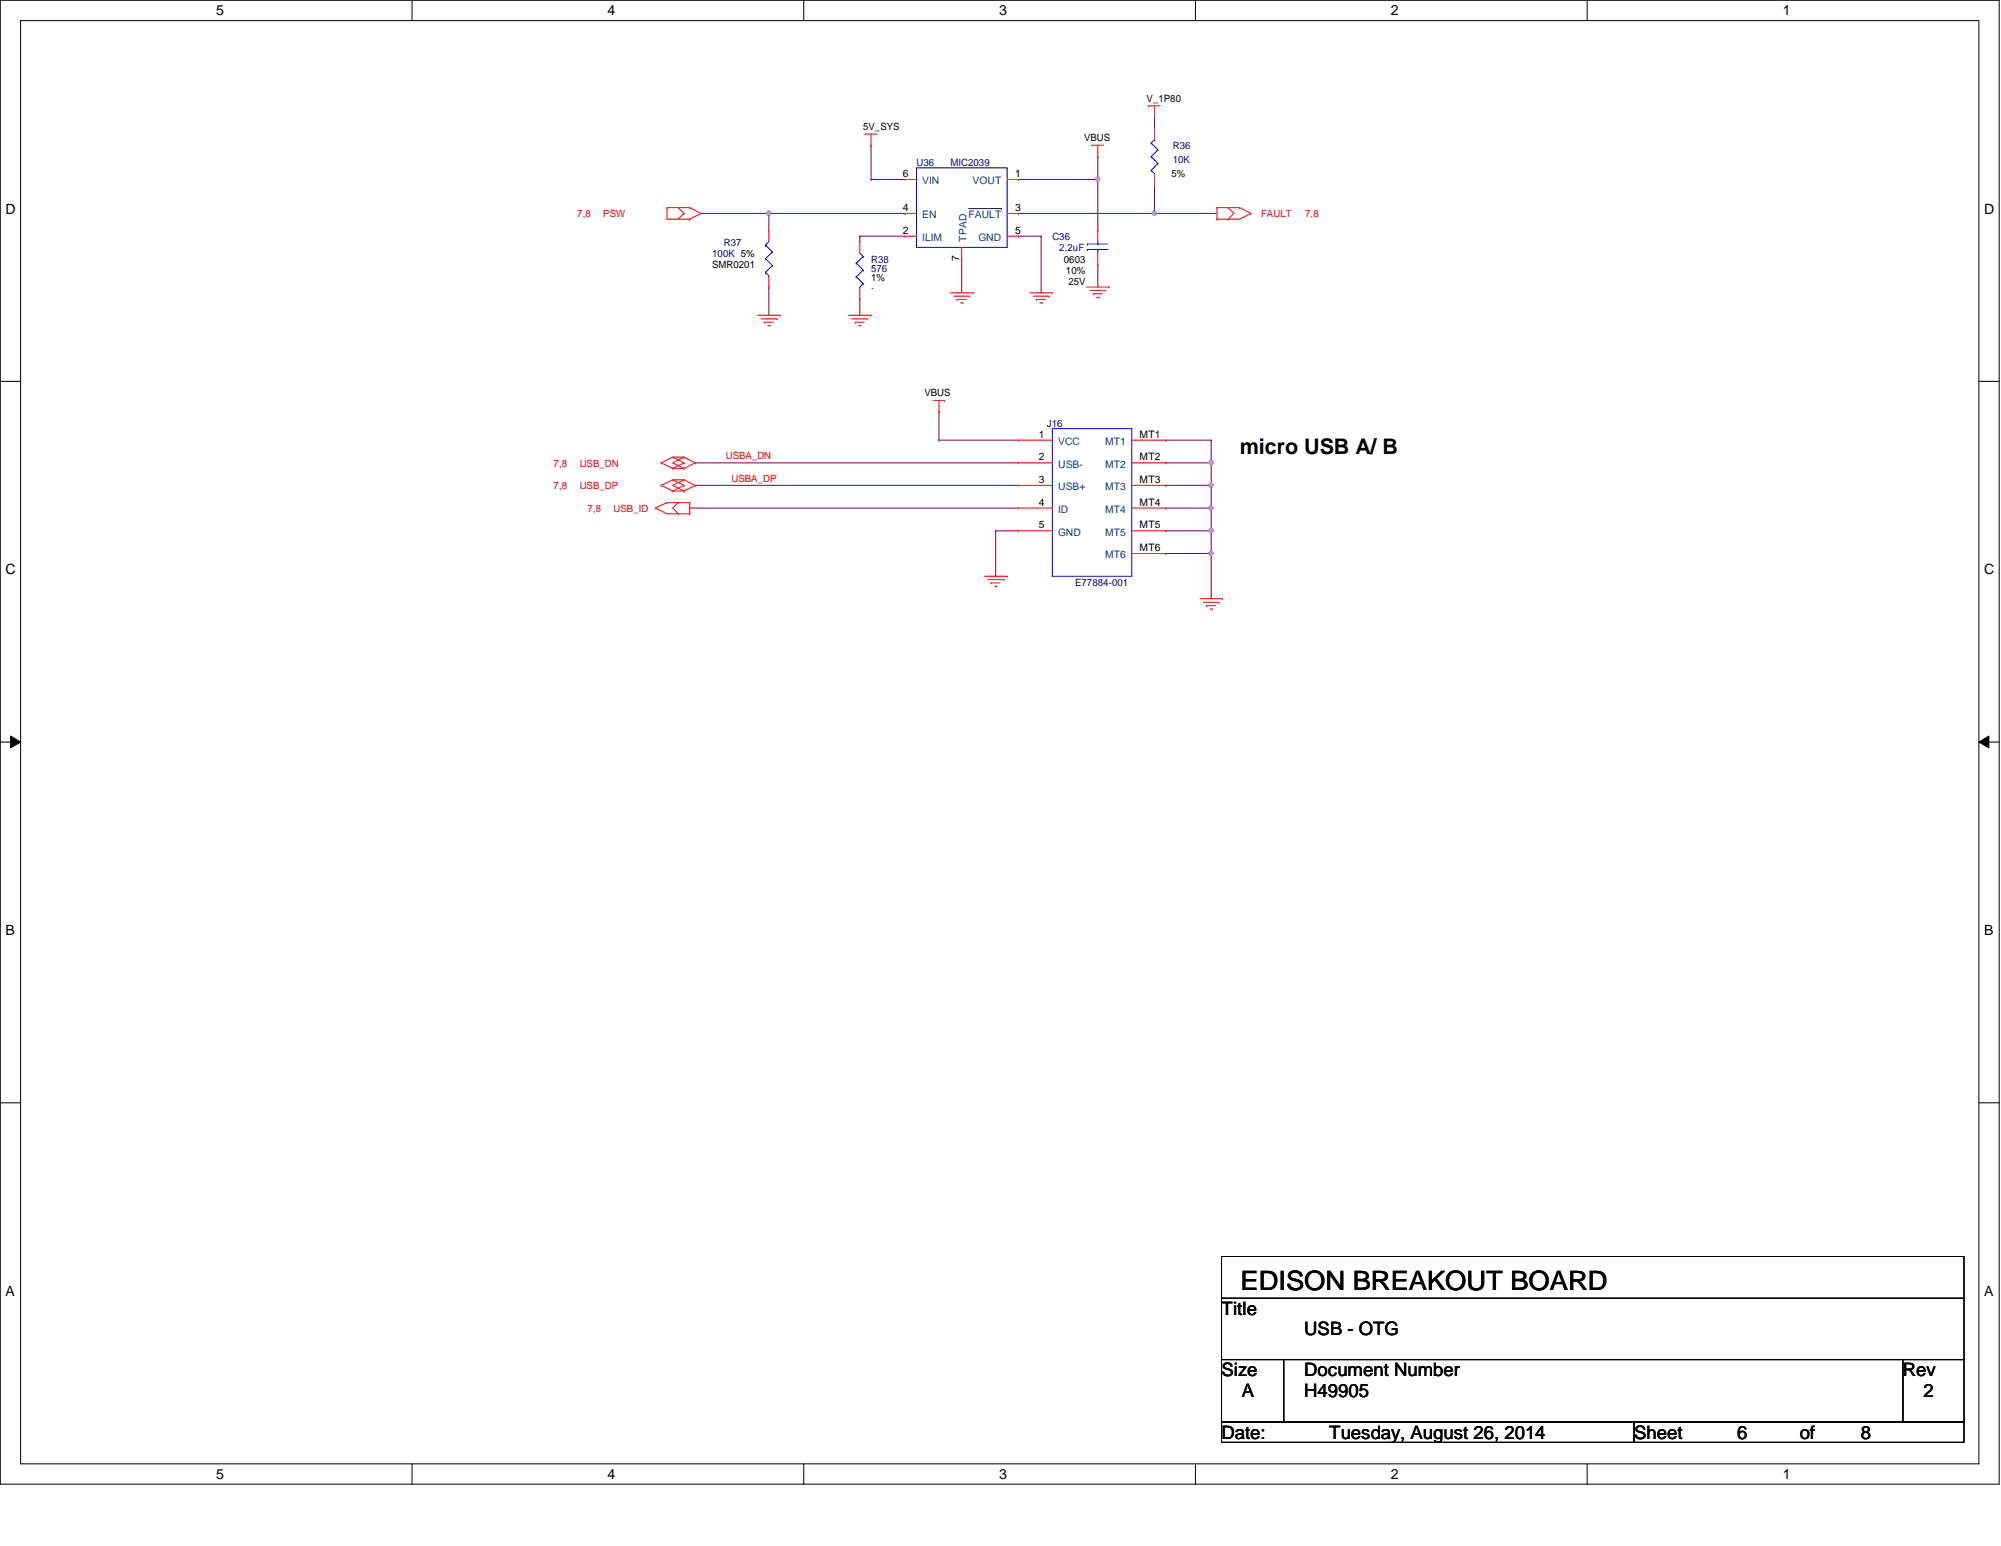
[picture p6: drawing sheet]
<svg xmlns="http://www.w3.org/2000/svg" width="279mm" height="216mm" viewBox="0 0 279 216" stroke-linecap="round" stroke-linejoin="round" font-family="sans-serif">
<path d="M0 0h279.1v207.3h-279.1zM2.9 2.9h273.4v201.5h-273.4z" fill="none" stroke="#000" stroke-width=".14"/>
<g fill="#fff">
<path d="M30.2 .4h1.1v2.2h-1.1z"/>
<path d="M30.2 204.8h1.1v2.2h-1.1z"/>
</g>
<path d="M57.5 0v2.9M57.5 204.4v2.9" fill="none" stroke="#000" stroke-width=".14"/>
<g fill="#fff">
<path d="M84.8 .4h1.1v2.2h-1.1z"/>
<path d="M84.8 204.8h1.1v2.2h-1.1z"/>
</g>
<path d="M112.2 0v2.9M112.2 204.4v2.9" fill="none" stroke="#000" stroke-width=".14"/>
<g fill="#fff">
<path d="M139.5 .4h1.1v2.2h-1.1z"/>
<path d="M139.5 204.8h1.1v2.2h-1.1z"/>
</g>
<path d="M166.9 0v2.9M166.9 204.4v2.9" fill="none" stroke="#000" stroke-width=".14"/>
<g fill="#fff">
<path d="M194.2 .4h1.1v2.2h-1.1z"/>
<path d="M194.2 204.8h1.1v2.2h-1.1z"/>
</g>
<path d="M221.6 0v2.9M221.6 204.4v2.9" fill="none" stroke="#000" stroke-width=".14"/>
<g fill="#fff">
<path d="M248.9 .4h1.1v2.2h-1.1z"/>
<path d="M248.9 204.8h1.1v2.2h-1.1z"/>
<path d="M.8 28.1h1.4v2.2h-1.4z"/>
<path d="M277 28.1h1.4v2.2h-1.4z"/>
<path d="M.8 78.4h1.4v2.2h-1.4z"/>
<path d="M277 78.4h1.4v2.2h-1.4z"/>
</g>
<path d="M0 53.3h2.9M276.3 53.3h2.8" fill="none" stroke="#000" stroke-width=".14"/>
<g fill="#fff">
<path d="M.8 128.8h1.3v2.2h-1.3z"/>
<path d="M277 128.8h1.3v2.2h-1.3z"/>
</g>
<path d="M0 103.6h2.9M1.5 102.8l1.4 .8-1.4 .8zM276.3 103.6l1.4-.8v1.6zM276.3 103.6h2.8" fill="none" stroke="#000" stroke-width=".14"/>
<path d="M1.5 102.8l1.4 .8-1.4 .8zM276.3 103.6l1.4-.8v1.6z" fill="#000"/>
<g fill="#fff">
<path d="M.8 179.2h1.3v2.2h-1.3z"/>
<path d="M277 179.2h1.3v2.2h-1.3z"/>
</g>
<path d="M0 154h2.9M276.3 154h2.8" fill="none" stroke="#000" stroke-width=".14"/>
<g fill="none" stroke="#800040" stroke-width=".14">
<path d="M142.2 33h.1M142.2 33h3.2M142.2 25.1h11.1M145.4 33h.1M145.4 33v7.9M153.3 36.9h.1M153.3 25.1h.1M153.3 25.1v7.1M153.3 36.9v3.2M97.1 67.8h.1M97.1 64.6h.1M97.1 67.8h45.1"/>
<path d="M97.1 64.6h45.1"/>
</g>
<circle cx="153.3" cy="25" r=".29" fill="#f0f"/>
<circle cx="153.3" cy="25" r=".29" fill="none" stroke="#f0f" stroke-width=".14"/>
<path d="M97.9 29.8h9.5M107.4 29.8h.1M153.3 21.9h.1M153.3 21.9v3.2" fill="none" stroke="#800040" stroke-width=".14"/>
<circle cx="107.4" cy="29.8" r=".3" fill="#f0f"/>
<circle cx="107.4" cy="29.8" r=".3" fill="none" stroke="#f0f" stroke-width=".14"/>
<path d="M121.6 25.1h.1M121.6 20.3h.1M121.6 25.1h4.8M121.6 20.3v4.8M142.2 29.8h.1M142.2 29.8h19" fill="none" stroke="#800040" stroke-width=".14"/>
<circle cx="161.2" cy="29.8" r=".29" fill="#f0f"/>
<circle cx="161.2" cy="29.8" r=".29" fill="none" stroke="#f0f" stroke-width=".14"/>
<g fill="none" stroke="#800040" stroke-width=".14">
<path d="M161.2 16.3h.1M161.2 16.3v1.6M120.1 33h.1M120.1 33h6.3M120.1 33v.7M134.3 36.1h.1M134.3 36.1v4.8M161.2 25.8h.1M161.2 29.8h.1M161.2 25.8v4M161.2 29.8h8.7M120.1 41.7h.1"/>
<path d="M120.1 41.7v2.3M162.8 64.6h.1M162.8 64.6h6.3M169.1 64.6h.1M169.1 64.6v3.2"/>
</g>
<circle cx="169.1" cy="67.8" r=".29" fill="#f0f"/>
<circle cx="169.1" cy="67.8" r=".29" fill="none" stroke="#f0f" stroke-width=".14"/>
<circle cx="169.1" cy="64.6" r=".29" fill="#f0f"/>
<circle cx="169.1" cy="64.6" r=".29" fill="none" stroke="#f0f" stroke-width=".14"/>
<path d="M162.8 67.8h.1M162.8 67.8h6.3M169.1 67.8h.1M169.1 67.8v3.2" fill="none" stroke="#800040" stroke-width=".14"/>
<circle cx="169.1" cy="70.9" r=".29" fill="#f0f"/>
<circle cx="169.1" cy="70.9" r=".29" fill="none" stroke="#f0f" stroke-width=".14"/>
<path d="M162.8 71h.1M162.8 74.1h.1M162.8 71h6.3M169.1 71h.1M169.1 71v3.1h-6.3" fill="none" stroke="#800040" stroke-width=".14"/>
<circle cx="169.1" cy="74.1" r=".29" fill="#f0f"/>
<circle cx="169.1" cy="74.1" r=".29" fill="none" stroke="#f0f" stroke-width=".14"/>
<path d="M162.8 77.3h.1M162.8 77.3h6.3M169.1 74.1h.1M169.1 77.3h.1M169.1 74.1v9.5" fill="none" stroke="#800040" stroke-width=".14"/>
<circle cx="169.1" cy="77.3" r=".29" fill="#f0f"/>
<circle cx="169.1" cy="77.3" r=".29" fill="none" stroke="#f0f" stroke-width=".14"/>
<g fill="none" stroke="#800040" stroke-width=".14">
<path d="M107.4 29.8h.1M107.4 29.8v2.4M107.4 29.8h19M126.4 29.8h.1M107.4 40.1h.1M107.4 40.1v3.9M131.1 57.5h.1M131.1 57.5v4M96.3 71h.1M96.3 71h45.9M131.1 61.5h.1M131.1 61.5h11.1"/>
<path d="M139 74.1h.1M139 74.1v6.4M139 74.1h3.2M162.8 61.5h.1M162.8 61.5h6.3M169.1 61.5h.1M169.1 61.5v3.1"/>
</g>
<g fill="none" stroke="#f00" stroke-width=".14">
<path d="M120.8 18.7h.1M120.8 18.7h1.6M121.6 18.7v1.6M160.4 14.8h.1M160.4 14.8h1.6M161.2 16.3h.1M161.2 17.9h.1M161.2 14.8v1.5M161.2 17.9v1.6M93.1 29h.1M93.1 29v1.6h3.2M93.1 29h3.2"/>
<path d="M94.7 29l.8 .8M95.5 29.8h.1M95.5 29.8l-.8 .8M96.3 30.6h.1M96.3 29h.1M96.3 29l1.6 .8M97.9 29.8h.1M97.9 29.8l-1.6 .8M107.4 32.2h.1M107.4 32.2v1.5M107.4 38.5v1.6M120.1 33.7h.1"/>
<path d="M120.1 33.7v1.6M121.6 20.3h.1M126.4 25.1h.1M126.4 29.8h.1M126.4 33h.1M126.4 25.1h1.6M126.4 33h1.6M126.4 29.8h1.6M134.3 36.1h.1M134.3 34.5v1.6M140.6 25.1h1.6M140.6 33h1.6"/>
<path d="M140.6 29.8h1.6M142.2 33h.1M142.2 29.8h.1M142.2 25.1h.1M152.5 20.3h.1M152.5 20.3h1.6M153.3 21.9h.1M153.3 32.2h.1M153.3 36.9h.1M153.3 20.3v1.6M153.3 32.2v1.5M153.3 35.3v1.6"/>
<path d="M161.2 25.8h.1M161.2 24.3v1.5M169.9 30.6h.1M169.9 29h.1M169.9 29h3.2M169.9 29v1.6M171.5 30.6h.1M171.5 29h.1M171.5 29l.8 .8-.8 .8M173.1 29h.1M173.1 29l1.6 .8M174.7 29.8h.1"/>
<path d="M174.7 29.8l-1.6 .8h-3.2M105.8 44h3.2M106.3 44.5h2.2M106.7 45h.1M106.7 45h1.3M107.2 45.5h.3M107.4 40.1h.1M107.5 45.5h.1M108.5 44.5h.1M109 44h.1M118.4 44h3.2M118.9 44.5h2.3"/>
<path d="M119.4 45h.1M119.4 45h1.3M119.9 45.5h.3M120.1 41.7h.1M120.1 40.1v1.6M120.2 45.5h.1M121.2 44.5h.1M121.6 44h.1M130.3 55.9h1.6M131.1 57.5h.1M131.1 55.9v1.6M131.9 55.9h.1"/>
<path d="M132.7 40.9h3.2M133.2 41.4h2.2M133.6 41.8h.1M133.6 41.8h1.3M134.1 42.3h.4M134.5 42.3h.1M135.4 41.4h.1M135.9 40.9h.1M143.8 40.9h3.1M144.3 41.4h2.2M144.7 41.8h.1M144.7 41.8h1.3"/>
<path d="M145.2 42.3h.3M145.5 42.3h.1M146.5 41.4h.1M146.9 40.9h.1M151.7 40.1h3.2M152.2 40.6h2.2M152.7 41h.1M152.7 41h1.2M153.1 41.5h.4M153.5 41.5h.1M154.4 40.6h.1M154.9 40.1h.1"/>
<path d="M91.5 71h.1M91.5 71l1.6 .8h3.2M92.3 67.8h.1M92.3 64.6h.1M92.3 67.8l1.6 .8M92.3 64.6l1.6 .8M93.1 70.2h.1M93.1 70.2l-1.6 .8M93.1 70.2h3.2M93.9 68.6h.1M93.9 67h.1M93.9 65.4h.1"/>
<path d="M93.9 63.8h.1M93.9 68.6h1.6M93.9 67h1.6M93.9 67l-1.6 .8M93.9 67l1.6 .8M93.9 65.4h1.6M93.9 63.8h1.6M93.9 63.8l-1.6 .8M93.9 63.8l1.6 .8M94.7 71.8h.1M94.7 70.2h.1M94.7 70.2l-.8 .8 .8 .8"/>
<path d="M95.5 67h.1M95.5 68.6h.1M95.5 67.8h.1M95.5 63.8h.1M95.5 65.4h.1M95.5 64.6h.1M95.5 67l1.6 .8M95.5 67l-1.6 .8 1.6 .8M95.5 67.8l-1.6 .8M95.5 63.8l1.6 .8M95.5 63.8l-1.6 .8 1.6 .8M95.5 64.6l-1.6 .8"/>
<path d="M96.3 71.8h.1M96.3 70.2h.1M96.3 70.2v1.6M97.1 67.8h.1M97.1 64.6h.1M97.1 67.8l-1.6 .8M97.1 64.6l-1.6 .8M142.2 61.5h.1M142.2 64.6h.1M142.2 67.8h.1M142.2 74.1h.1M142.2 71h.1"/>
<path d="M142.2 61.5h4.7M142.2 64.6h4.7M142.2 67.8h4.7M142.2 74.1h4.7M142.2 71h4.7M158 61.5h4.8M158 64.6h4.8M158 67.8h4.8M158 74.1h4.8M158 71h4.8M158 77.3h4.8M162.8 61.5h.1"/>
<path d="M162.8 64.6h.1M162.8 67.8h.1M162.8 71h.1M162.8 74.1h.1M162.8 77.3h.1M137.5 80.5h3.1M137.9 80.9h2.3M138.4 81.4h.1M138.4 81.4h1.3M138.9 81.9h.3M139.2 81.9h.1M140.2 80.9h.1"/>
<path d="M140.6 80.5h.1M167.6 83.6h3.1M168 84.1h2.2M168.5 84.6h.1M168.5 84.6h1.3M169 85h.3M169.3 85h.1M170.2 84.1h.1M170.7 83.6h.1"/>
</g>
<path d="M170.6 175.5h103.6v5.8h-103.6zM170.6 181.3h103.6v8.6h-103.6zM170.6 189.9h8.6v8.7h-8.6zM170.6 198.6h57.6v2.8h-57.6zM179.2 189.9h86.5v8.7h-86.5zM228.2 198.6h46v2.8h-46zM265.7 189.9h8.5v8.7h-8.5z" fill="none" stroke="#000" stroke-width=".14"/>
<g fill="none" stroke="#00f" stroke-width=".14">
<path d="M160.7 20h.1M160.7 20l1 .9M161.2 19.5h.1M161.2 19.5l-.5 .5M106.9 34.2h.1M106.9 36.1h.1M106.9 38h.1M106.9 34.2l1 1M106.9 36.1l1 1M106.9 38l.5 .5M107.4 38.5h.1M107.4 33.7l-.5 .5"/>
<path d="M107.9 35.2h.1M107.9 37.1h.1M107.9 35.2l-1 .9M107.9 37.1l-1 .9M119.5 36.7h.1M119.5 38.7h.1M119.5 36.7l1 1M119.5 38.7l1 .9M120.1 35.3l.4 .5M120.5 35.8h.1M120.5 37.7h.1M120.5 39.6h.1"/>
<path d="M120.5 35.8l-1 .9M120.5 37.7l-1 1M120.5 39.6l-.4 .5M128 23.5h12.6v11h-12.6zM151.8 34.8h.1M151.8 34.1h.1M151.8 34.8h2.9M151.8 34.1h2.9M153.3 34.1h.1M153.3 34.8h.1M153.3 33.7v.4M153.3 34.8v.5"/>
<path d="M160.7 23.8h.1M160.7 21.9h.1M160.7 23.8l.5 .5M160.7 21.9l1 .9M161.7 22.8h.1M161.7 20.9h.1M161.7 22.8l-1 1M161.7 20.9l-1 1M120.1 40.1h.1M146.9 59.9h11.1v20.6h-11.1z"/>
</g>
<path d="M135.2 29.1h4.6M139.8 29.1h.1" fill="none" stroke="#004080" stroke-width=".14"/>
<circle cx="153.3" cy="25" r=".29" fill="#f0f"/>
<circle cx="153.3" cy="25" r=".29" fill="none" stroke="#f0f" stroke-width=".14"/>
<circle cx="107.4" cy="29.8" r=".3" fill="#f0f"/>
<circle cx="107.4" cy="29.8" r=".3" fill="none" stroke="#f0f" stroke-width=".14"/>
<circle cx="161.2" cy="29.8" r=".29" fill="#f0f"/>
<circle cx="161.2" cy="29.8" r=".29" fill="none" stroke="#f0f" stroke-width=".14"/>
<circle cx="169.1" cy="67.8" r=".29" fill="#f0f"/>
<circle cx="169.1" cy="67.8" r=".29" fill="none" stroke="#f0f" stroke-width=".14"/>
<circle cx="169.1" cy="64.6" r=".29" fill="#f0f"/>
<circle cx="169.1" cy="64.6" r=".29" fill="none" stroke="#f0f" stroke-width=".14"/>
<circle cx="169.1" cy="70.9" r=".29" fill="#f0f"/>
<circle cx="169.1" cy="70.9" r=".29" fill="none" stroke="#f0f" stroke-width=".14"/>
<circle cx="169.1" cy="74.1" r=".29" fill="#f0f"/>
<circle cx="169.1" cy="74.1" r=".29" fill="none" stroke="#f0f" stroke-width=".14"/>
<circle cx="169.1" cy="77.3" r=".29" fill="#f0f"/>
<circle cx="169.1" cy="77.3" r=".29" fill="none" stroke="#f0f" stroke-width=".14"/>
<text font-size="3.7" x="173.2" y="180.2">EDISON BREAKOUT BOARD</text>
<text font-size="3" x="173.1" y="63.4">micro USB A/ B</text>
<g font-size="2.6">
<text x="170.6" y="183.6">Title</text>
<text x="182.1" y="186.5">USB - OTG</text>
<text x="170.6" y="192.2">Size</text>
<text x="173.4" y="195">A</text>
<text x="182.1" y="192.2">Document Number</text>
<text x="182.1" y="195">H49905</text>
<text x="265.7" y="192.2">Rev</text>
<text x="268.6" y="195">2</text>
<text x="170.6" y="200.9">Date:</text>
<text x="185.6" y="200.9">Tuesday, August 26, 2014</text>
<text x="228.2" y="200.9">Sheet</text>
<text x="242.6" y="200.9">6</text>
<text x="251.3" y="200.9">of</text>
<text x="259.8" y="200.9">8</text>
</g>
<g font-size="2">
<text x="30.2" y="2.2">5</text>
<text x="84.8" y="2.2">4</text>
<text x="139.5" y="2.2">3</text>
<text x="194.2" y="2.2">2</text>
<text x="248.9" y="2.2">1</text>
<text x=".8" y="29.8">D</text>
<text x="277" y="29.8">D</text>
<text x=".8" y="80.2">C</text>
<text x="277" y="80.2">C</text>
<text x=".8" y="130.6">B</text>
<text x="277" y="130.6">B</text>
<text x=".8" y="181">A</text>
<text x="277" y="181">A</text>
<text x="30.2" y="206.5">5</text>
<text x="84.8" y="206.5">4</text>
<text x="139.5" y="206.5">3</text>
<text x="194.2" y="206.5">2</text>
<text x="248.9" y="206.5">1</text>
</g>
<g font-size="1.4">
<text x="160.1" y="14.2">V_1P80</text>
<text x="120.5" y="18.1">5V_SYS</text>
<text x="151.4" y="19.7">VBUS</text>
<text x="126.1" y="24.7">6</text>
<text x="126.1" y="29.5">4</text>
<text x="141.7" y="29.5">3</text>
<text x="141.7" y="24.7">1</text>
<text x="163.6" y="24.8">5%</text>
<text x="126.1" y="32.6">2</text>
<text x="141.7" y="32.6">5</text>
<text x="99.4" y="37.4">SMR0201</text>
<text x="121.6" y="40.4">.</text>
<text x="121.6" y="39.2">1%</text>
<text x="133.9" y="36.4" transform="rotate(-90 133.9 36.4)">7</text>
<text x="148.5" y="36.7">0603</text>
<text x="148.8" y="38.2">10%</text>
<text x="149.2" y="39.8">25V</text>
<text x="129.1" y="55.3">VBUS</text>
<text x="145" y="61.1">1</text>
<text x="145" y="64.3">2</text>
<text x="159.1" y="61.1">MT1</text>
<text x="159.1" y="64.3">MT2</text>
<text x="145" y="67.4">3</text>
<text x="145" y="70.6">4</text>
<text x="159.1" y="67.4">MT3</text>
<text x="159.1" y="70.6">MT4</text>
<text x="145" y="73.8">5</text>
<text x="159.1" y="73.8">MT5</text>
<text x="159.1" y="77">MT6</text>
</g>
<g font-size="1.4" fill="#000080">
<text x="128" y="23.2">U36</text>
<text x="132.7" y="23.2">MIC2039</text>
<text x="163.7" y="20.8">R36</text>
<text x="163.7" y="22.7">10K</text>
<text x="99.4" y="35.9">100K 5%</text>
<text x="101" y="34.3">R37</text>
<text x="146.9" y="33.5">C36</text>
<text x="147.9" y="35.1">2.2uF</text>
<text x="121.6" y="36.7">R38</text>
<text x="121.6" y="37.9">576</text>
<text x="146.2" y="59.6">J16</text>
<text x="150.1" y="81.8">E77884-001</text>
</g>
<g font-size="1.4" fill="#004080">
<text x="128.8" y="25.7">VIN</text>
<text x="135.8" y="25.7">VOUT</text>
<text x="128.8" y="30.5">EN</text>
<text x="128.8" y="33.7">ILIM</text>
<text x="135" y="33.7" transform="rotate(-90 135 33.7)">TPAD</text>
<text x="135.2" y="30.5">FAULT</text>
<text x="136.6" y="33.7">GND</text>
<text x="147.7" y="62.1">VCC</text>
<text x="147.7" y="65.3">USB-</text>
<text x="154.3" y="62.1">MT1</text>
<text x="154.3" y="65.3">MT2</text>
<text x="147.7" y="68.5">USB+</text>
<text x="147.7" y="71.6">ID</text>
<text x="154.3" y="68.5">MT3</text>
<text x="154.3" y="71.6">MT4</text>
<text x="147.7" y="74.8">GND</text>
<text x="154.3" y="74.8">MT5</text>
<text x="154.3" y="78">MT6</text>
</g>
<g font-size="1.4" fill="#f00">
<text x="80.6" y="30.3">7,8</text>
<text x="84.2" y="30.3">PSW</text>
<text x="176.1" y="30.3">FAULT</text>
<text x="182.2" y="30.3">7,8</text>
<text x="77.3" y="65.2">7,8</text>
<text x="80.9" y="65.2">USB_DN</text>
<text x="101.3" y="64.1">USBA_DN</text>
<text x="77.3" y="68.3">7,8</text>
<text x="80.9" y="68.3">USB_DP</text>
<text x="82" y="71.5">7,8</text>
<text x="85.7" y="71.5">USB_ID</text>
<text x="102.2" y="67.3">USBA_DP</text>
</g>
</svg>
